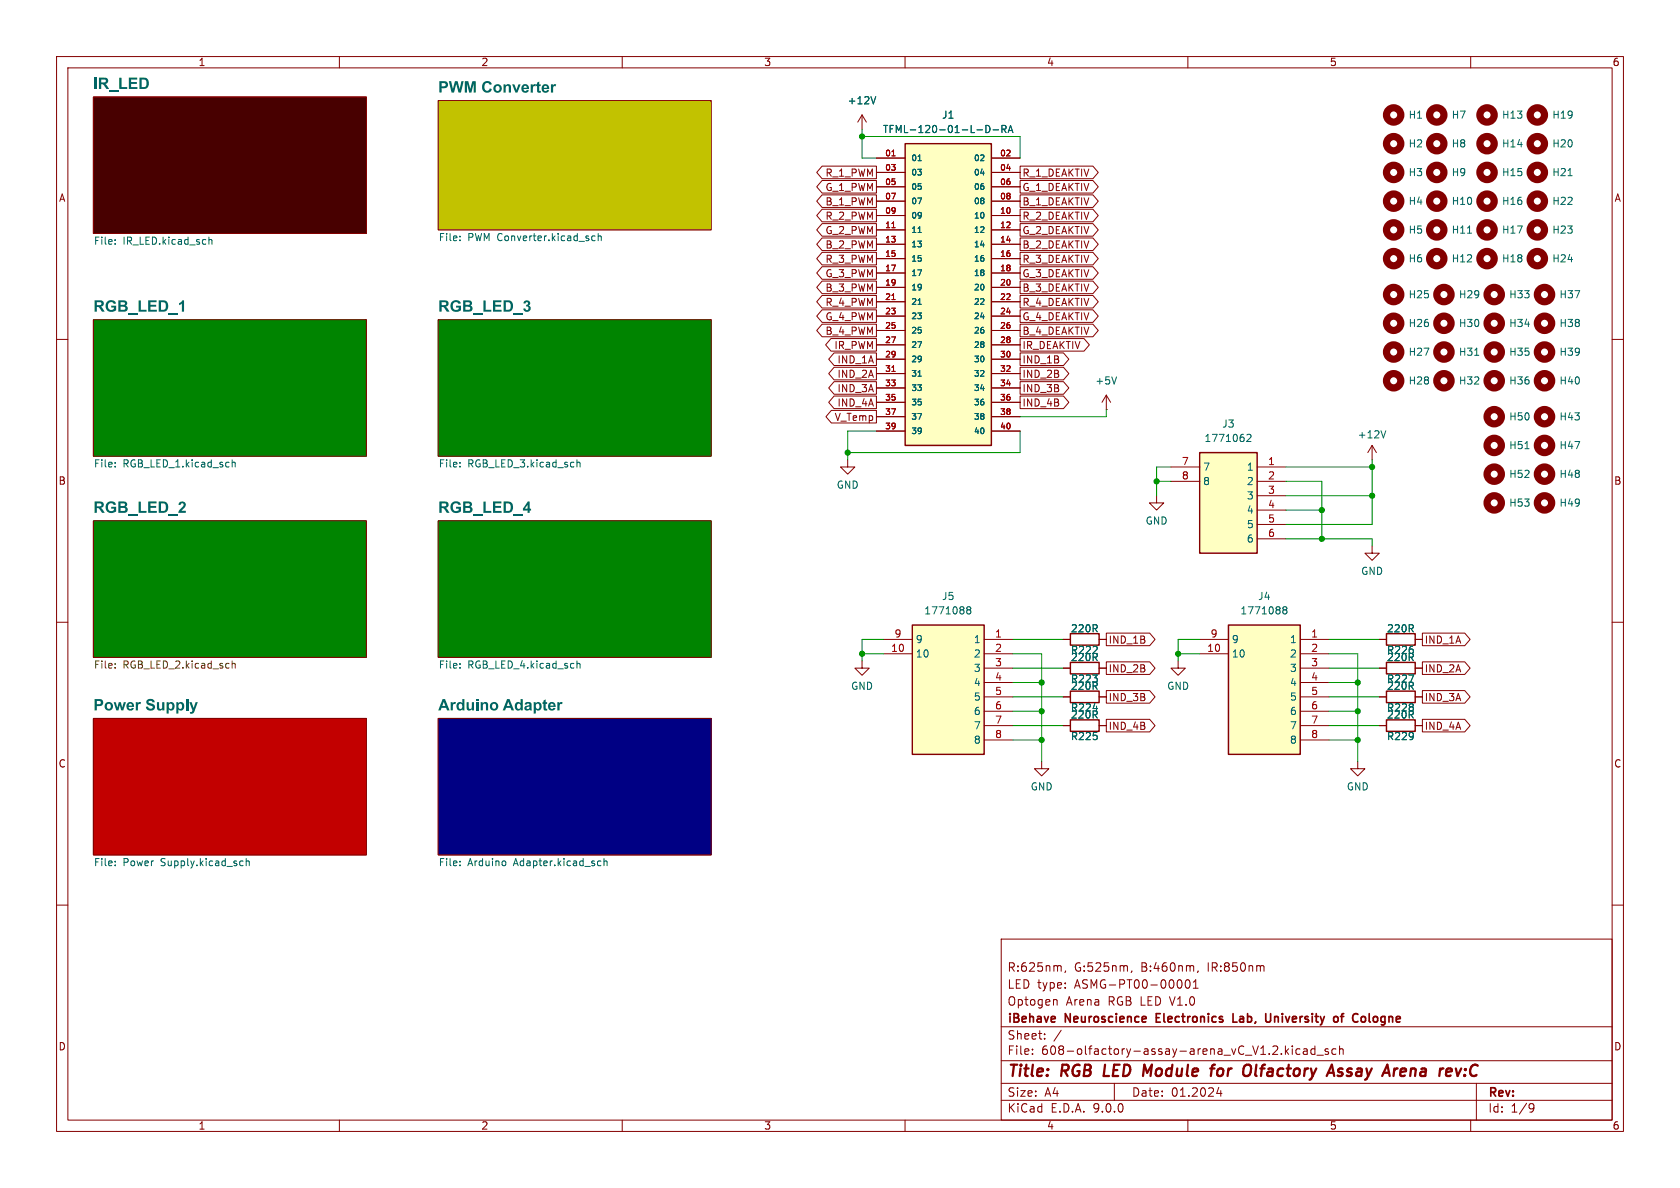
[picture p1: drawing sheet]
<svg xmlns="http://www.w3.org/2000/svg" width="297mm" height="210mm" viewBox="0 0 297 210" stroke-linecap="round" stroke-linejoin="round" font-family="sans-serif">
<g fill="none" stroke="#840000" stroke-width=".18">
<path d="M10 10h277v190h-277zM12 12h273v186h-273zM16.5 17.1h48.3v24.2h-48.3zM60 10v2M77.5 17.8h48.2v22.8h-48.2zM110 10v2M160 10v2M210 10v2M260 10v2M16.5 56.5h48.3v24.1h-48.3zM77.5 56.5h48.2v24.1h-48.2zM10 60h2"/>
<path d="M285 60h2M16.5 92.1h48.3v24.1h-48.3zM77.5 92.1h48.2v24.1h-48.2zM10 110h2M285 110h2M16.5 127h48.3v24.1h-48.3zM77.5 127h48.2v24.1h-48.2zM240 134.6v1.3h1.3l-1.3 1.3-1.2-1.3h1.2M10 160h2M177 166h108v32h-108zM186.5 176.7h.2l.2 .2v.8M188.4 171.6l-.2 .3"/>
<path d="M200.1 171.6l-.1 .3M208.6 173.2a.94 .94 0 0 1 0 1.5M209.7 173.3l.2-.1a.81 .81 0 0 1 .6 .6 .81 .81 0 0 1-.3 .8l-.2 .1a.81 .81 0 0 1-.3-1.4zM211 174.7h.8M211 173.6l.4-.4v1.5M211.8 171.6l-.1 .3M223.2 170.7l.3 .2v.8M285 160h2M60 198v2M110 198v2M160 198v2M177 194.5h108"/>
<path d="M177 191.5h108M177 187.5h108M177 181.5h108M182.5 186.3v.1M182.5 185.5v.1M184.7 183.6v.1M184.7 182.8v.1M187.6 182.1l-1.3 2M197 191.5v3M210 198v2M215.5 192.2l-.4 1.1h.9M215.8 192.8v1"/>
<path d="M228.5 184.9v.1M228.5 185.4v1M229.8 185.5l-.4-.1-.3 .3v.4l.1 .2h.6M230.5 185.5h.5l.1 .9M231.1 185.8h-.5a.29 .29 0 0 0-.2 .3 .29 .29 0 0 0 .2 .3l.5-.1M232.5 185.5l-.5-.1-.3 .3v.4l.2 .2h.6M232.5 184.9v1.5M232.8 186.5h1.2M234.8 185.5l-.3-.1-.3 .2 .1 .2 .5 .2v.3h-.6M236.2 185.5l-.5-.1-.2 .3v.4l.1 .2h.6M236.8 185.5l.2-.1 .4 .1 .1 .9M236.8 184.9v1.5"/>
<path d="M260 198v2M261 191.5v6.5M270.6 195.1l.5 .1a.99 .99 0 0 1-.4 1.4h-.2M271.2 195.7l-.3 .3h-.3"/>
</g>
<g fill="none" stroke="#840000" stroke-width=".4">
<path d="M195.4 188.2l-.3 2h1M202.3 188.2l.5 1.4 .8-1.4M213.9 188.9h.8M214.8 188.2l-.4 .1M215.9 188.9a.62 .62 0 0 0-.7 .4v.7a.52 .52 0 0 0 .8 .1M222.1 188.2l-.2 1.7 .3 .3M237.4 189a.49 .49 0 0 0-.8 .3v.1l.7 .2v.3l-.3 .3-.5-.1M248.3 188.9l.2 .1 .1 .4-1 .1M248.4 190.1l-.2 .1M258.9 190l.1 .1-.1 .1M258.9 190l-.1 .1 .1 .1M258.9 190v.2"/>
<path d="M259.1 189v.2M259.1 189l.1 .1-.1 .1M259.1 189l-.1 .1 .1 .1"/>
</g>
<path d="M204.4 179.9h.5M205.1 179.2h-.7v1.5h.7M218 179.2v1.5h.7M224.6 179.2v1.2l-.1 .2-.4 .1M236.3 179.7l.3 .3v.4l-.3 .3M237 179.7h.6M237.6 179.2l-.4 .2v1.3M240.9 179.7l.4 .1 .1 .2-.1 .5-.4 .2" fill="none" stroke="#840000" stroke-width=".3"/>
<g fill="#008400" stroke="#008400" stroke-width=".18">
<path d="M77.5 56.5h48.2v24.1h-48.2z"/>
<path d="M77.5 92.1h48.2v24.1h-48.2z"/>
<path d="M16.5 56.5h48.3v24.1h-48.3z"/>
<path d="M16.5 92.1h48.3v24.1h-48.3z"/>
</g>
<path d="M16.5 17.1h48.3v24.2h-48.3z" fill="#480000" stroke="#480000" stroke-width=".18"/>
<path d="M16.5 127h48.3v24.1h-48.3z" fill="#c20000" stroke="#c20000" stroke-width=".18"/>
<path d="M77.5 127h48.2v24.1h-48.2z" fill="#000084" stroke="#000084" stroke-width=".18"/>
<path d="M77.5 17.8h48.2v22.8h-48.2z" fill="#c2c200" stroke="#c2c200" stroke-width=".18"/>
<g fill="none" stroke="#006464" stroke-width=".18">
<path d="M20.4 43.1v.1M20.4 42.4v.1M36.9 41.9v1.3M36.9 42.5l.2-.2 .3 .1 .1 .8M81.3 41.8v.1M81.3 42.4v.1M104.6 42.3l.2 .2h.4M105.2 41.8l-.4-.1-.2 .2M105.8 41.8l.1-.1 .3 .1 .1 .7M105.8 41.3v1.2M259.4 41.2h.8M20.4 81.8v.1"/>
<path d="M20.4 82.4v.2M41 81.8l.2-.1 .3 .1 .1 .8M41 81.3v1.3M81.3 82.4v.2M81.3 81.8v.1M102 81.3v1.3M102 81.8l.2-.1 .3 .1v.8M81.3 117.3v.1M81.3 118v.1M102 116.8v1.3M102 117.4l.2-.1h.3v.8M20.4 152.3v.1"/>
<path d="M20.4 152.9v.1M42.6 152.2l.4 .1M43 153h-.4M43.5 152.3l.2-.1 .3 .1 .1 .7M43.5 151.8v1.2M81.3 152.3v.1M81.3 152.9v.1M89.3 152.3l.1 .1-.1 .6M105.9 152.2l.3 .1M106.2 153h-.3M106.8 152.3l.2-.1 .3 .1v.7M106.8 151.8v1.2"/>
</g>
<path d="M20.4 118v.1M20.4 117.3v.1M41 116.8v1.3M41 117.4l.2-.1h.3l.1 .8" fill="none" stroke="#725600" stroke-width=".18"/>
<g fill="none" stroke="#840000" stroke-width="1.3">
<circle cx="246.4" cy="35.6" r="1.27"/>
<circle cx="254" cy="20.3" r="1.27"/>
<circle cx="262.9" cy="30.5" r="1.27"/>
<circle cx="262.9" cy="25.4" r="1.27"/>
<circle cx="271.8" cy="25.4" r="1.27"/>
<circle cx="246.4" cy="52.1" r="1.27"/>
<circle cx="246.4" cy="40.6" r="1.27"/>
<circle cx="246.4" cy="57.1" r="1.27"/>
<circle cx="246.4" cy="45.7" r="1.27"/>
<circle cx="254" cy="40.6" r="1.27"/>
<circle cx="254" cy="45.7" r="1.27"/>
<circle cx="255.3" cy="57.1" r="1.27"/>
<circle cx="255.3" cy="52.1" r="1.27"/>
</g>
<path d="M160 25.4h15.3v53.3h-15.3z" fill="#ffffc2"/>
<path d="M160 25.4h15.3v53.3h-15.3z" fill="none" stroke="#840000" stroke-width=".25"/>
<g fill="none" stroke="#840000" stroke-width=".18">
<path d="M154.9 27.9h5.1M154.9 30.5h5.1M154.9 33h5.1M154.9 35.6h5.1M154.9 38.1h5.1M175.3 27.9h5M175.3 30.5h5M175.3 33h5M175.3 35.6h5M175.3 38.1h5M154.9 40.6h5.1M154.9 43.2h5.1"/>
<path d="M154.9 45.7h5.1M154.9 48.3h5.1M154.9 50.8h5.1M154.9 53.3h5.1M154.9 55.9h5.1M154.9 58.4h5.1M175.3 40.6h5M175.3 43.2h5M175.3 45.7h5M175.3 48.3h5M175.3 50.8h5M175.3 53.3h5"/>
<path d="M175.3 55.9h5M175.3 58.4h5M154.9 61h5.1M154.9 63.5h5.1M154.9 66h5.1M154.9 68.6h5.1M154.9 71.1h5.1M154.9 73.7h5.1M154.9 76.2h5.1M175.3 61h5M175.3 63.5h5M175.3 66h5"/>
<path d="M175.3 68.6h5M175.3 71.1h5M175.3 73.7h5M175.3 76.2h5M208.3 116.8v1.3h1.2l-1.2 1.3-1.3-1.3h1.3"/>
</g>
<path d="M162.3 28.4h.6M174.3 22.2a.64 .64 0 0 1 .7 .6 .64 .64 0 0 1-.7 .6zM175.6 23h.9M177.1 22.8h.6l.2-.2-.1-.3-.7-.1v1.2M177.4 22.8l.5 .6M178.2 23.4l.4-1.2 .5 1.2M178.3 23.1h.6M277.2 31.1h.7M162.3 41.1h.6M162.3 53.8h.6M162.3 66.5h.6" fill="none" stroke="#006464" stroke-width=".18"/>
<path d="M157.7 27.6h.6M157.7 40.3h.6M157.7 53h.6M157.7 65.7h.6" fill="none" stroke="#a90000" stroke-width=".18"/>
<g fill="none" stroke="#840000" stroke-width="1.3">
<circle cx="262.9" cy="20.3" r="1.27"/>
<circle cx="262.9" cy="35.6" r="1.27"/>
<circle cx="271.8" cy="35.6" r="1.27"/>
<circle cx="271.8" cy="30.5" r="1.27"/>
</g>
<path d="M217.2 110.5h12.7v22.9h-12.7z" fill="#ffffc2"/>
<path d="M217.2 110.5h12.7v22.9h-12.7zM245.1 112h5.1v2h-5.1zM245.1 117.1h5.1v2h-5.1zM189.2 127.3h5.1v2h-5.1zM245.1 122.2h5.1v2h-5.1zM245.1 127.3h5.1v2h-5.1z" fill="none" stroke="#840000" stroke-width=".25"/>
<g fill="none" stroke="#840000" stroke-width=".18">
<path d="M152.4 20.3l-.8 1.3M152.4 20.3l.8 1.3M152.4 20.3v2.6M242.6 78.7l-.8 1.3M242.6 78.7l.7 1.3M242.6 78.7v2.6M242.6 96.5v1.3h1.2l-1.2 1.3-1.3-1.3h1.3M152.4 116.8v1.3h1.3l-1.3 1.3-1.3-1.3h1.3M212.1 113h5.1M212.1 115.6h5.1M229.9 113h5M229.9 115.6h5"/>
<path d="M229.9 118.1h5M243.8 113h1.3M243.8 118.1h1.3M250.2 113h1.3M250.2 118.1h1.3M184.1 134.6v1.3h1.3l-1.3 1.3-1.2-1.3h1.2M188 128.3h1.2M194.3 128.3h1.3M229.9 120.7h5M229.9 123.2h5M229.9 125.7h5M229.9 128.3h5"/>
<path d="M229.9 130.8h5M243.8 123.2h1.3M243.8 128.3h1.3M250.2 123.2h1.3M250.2 128.3h1.3"/>
</g>
<path d="M154.8 17.1l-.4 1.3M245 76.1l-.4 1.3M260.7 62.8h.7M227 107.8l-.2-.2 .2-.3h.3l.2 .2-.2 .3M227 107.8l-.2 .2v.4l.2 .1h.4l.1-.2v-.3l-.2-.2M227 107.8h.3M249.1 119.3h.8l-.5 1.3" fill="none" stroke="#006464" stroke-width=".18"/>
<g fill="none" stroke="#840000" stroke-width="1.3">
<circle cx="271.8" cy="20.3" r="1.27"/>
<circle cx="246.4" cy="67.3" r="1.27"/>
<circle cx="246.4" cy="62.2" r="1.27"/>
<circle cx="255.3" cy="62.2" r="1.27"/>
<circle cx="264.2" cy="62.2" r="1.27"/>
<circle cx="264.2" cy="73.7" r="1.27"/>
<circle cx="264.2" cy="67.3" r="1.27"/>
<circle cx="273.1" cy="67.3" r="1.27"/>
<circle cx="273.1" cy="73.7" r="1.27"/>
<circle cx="273.1" cy="62.2" r="1.27"/>
</g>
<path d="M161.3 110.5h12.7v22.9h-12.7z" fill="#ffffc2"/>
<path d="M161.3 110.5h12.7v22.9h-12.7z" fill="none" stroke="#840000" stroke-width=".25"/>
<path d="M156.2 113h5.1M156.2 115.6h5.1M174 113h5.1M174 115.6h5.1M174 118.1h5.1M174 120.7h5.1M174 123.2h5.1M174 125.7h5.1M174 128.3h5.1M174 130.8h5.1" fill="none" stroke="#840000" stroke-width=".18"/>
<path d="M269.6 79.3h.7M171.1 107.8l-.2-.2 .2-.3h.3l.2 .2-.2 .3M171.1 107.8l-.2 .2 .1 .4 .1 .1h.4l.1-.2v-.3l-.2-.2M171.1 107.8h.3" fill="none" stroke="#006464" stroke-width=".18"/>
<g fill="none" stroke="#840000" stroke-width="1.3">
<circle cx="255.3" cy="67.3" r="1.27"/>
<circle cx="264.2" cy="78.7" r="1.27"/>
<circle cx="273.1" cy="78.7" r="1.27"/>
<circle cx="264.2" cy="88.9" r="1.27"/>
<circle cx="264.2" cy="83.8" r="1.27"/>
<circle cx="273.1" cy="83.8" r="1.27"/>
<circle cx="273.1" cy="88.9" r="1.27"/>
</g>
<path d="M212.1 80h10.1v17.8h-10.1z" fill="#ffffc2"/>
<path d="M212.1 80h10.1v17.8h-10.1zM189.2 112h5.1v2h-5.1zM189.2 117.1h5.1v2h-5.1zM189.2 122.2h5.1v2h-5.1z" fill="none" stroke="#840000" stroke-width=".25"/>
<g fill="none" stroke="#840000" stroke-width=".18">
<path d="M145.3 34.4h9.6v2.3h-9.6l-.9-1.1zM145.3 29.4h9.6v2.2h-9.6l-.9-1.1zM145.3 31.9h9.6v2.2h-9.6l-.9-1.1zM145.3 39.5h9.6v2.3h-9.6l-.9-1.2zM145.3 37h9.6v2.2h-9.6l-.9-1.1zM154.9 27.9h5.1M154.9 30.5h5.1M154.9 33h5.1M154.9 35.6h5.1M154.9 38.1h5.1M175.3 27.9h5M175.3 30.5h5"/>
<path d="M175.3 33h5M175.3 35.6h5M175.3 38.1h5M180.3 31.9h12.9l1 1.1-1 1.1h-12.9zM180.3 29.4h12.9l1 1.1-1 1.1h-12.9zM180.3 34.4h12.9l1 1.2-1 1.1h-12.9zM180.3 37h12.9l1 1.1-1 1.1h-12.9zM180.3 39.5h12.9l1 1.1-1 1.2h-12.9zM145.3 52.2h9.6v2.3h-9.6l-.9-1.2zM145.3 54.8h9.6v2.2h-9.6l-.9-1.1zM145.3 57.3h9.6v2.2h-9.6l-.9-1.1zM145.3 44.6h9.6v2.2h-9.6l-.9-1.1z"/>
<path d="M145.3 42.1h9.6v2.2h-9.6l-.9-1.1zM145.3 47.1h9.6v2.3h-9.6l-.9-1.1zM145.3 49.7h9.6v2.2h-9.6l-.9-1.1zM146.9 59.8h8v2.3h-8l-.9-1.1zM154.9 40.6h5.1M154.9 43.2h5.1M154.9 45.7h5.1M154.9 48.3h5.1M154.9 50.8h5.1M154.9 53.3h5.1M154.9 55.9h5.1M154.9 58.4h5.1"/>
<path d="M175.3 40.6h5M175.3 43.2h5M175.3 45.7h5M175.3 48.3h5M175.3 50.8h5M175.3 53.3h5M175.3 55.9h5M175.3 58.4h5M180.3 54.8h12.9l1 1.1-1 1.1h-12.9zM180.3 49.7h12.9l1 1.1-1 1.1h-12.9zM180.3 59.8h11.3l1 1.2-1 1.1h-11.3zM180.3 52.2h12.9l1 1.1-1 1.2h-12.9z"/>
<path d="M180.3 57.3h12.9l1 1.1-1 1.1h-12.9zM180.3 47.1h12.9l1 1.2-1 1.1h-12.9zM180.3 44.6h12.9l1 1.1-1 1.1h-12.9zM180.3 42.1h12.9l1 1.1-1 1.1h-12.9zM147 72.5h7.9v2.3h-7.9l-1-1.1zM147.5 62.4h7.4v2.2h-7.4l-1-1.1zM147.5 67.5h7.4v2.2h-7.4l-1-1.1zM147.5 64.9h7.4v2.3h-7.4l-1-1.2zM147.5 70h7.4v2.2h-7.4l-1-1.1zM154.9 61h5.1M154.9 63.5h5.1M154.9 66h5.1"/>
<path d="M154.9 68.6h5.1M154.9 71.1h5.1M154.9 73.7h5.1M154.9 76.2h5.1M175.3 61h5M175.3 63.5h5M175.3 66h5M175.3 68.6h5M175.3 71.1h5M175.3 73.7h5M175.3 76.2h5M180.3 62.4h7.7l1 1.1-1 1.1h-7.7z"/>
<path d="M180.3 70h7.7l1 1.1-1 1.1h-7.7zM180.3 64.9h7.7l1 1.1-1 1.2h-7.7zM180.3 67.5h7.7l1 1.1-1 1.1h-7.7zM195.6 72.4h.1M195.6 69.9l.7 1.2M195.6 69.9l-.8 1.2M195.6 69.9v2.5M149.9 81.3v1.3h1.2l-1.2 1.2-1.3-1.2h1.3M204.5 87.6v1.3h1.2l-1.2 1.3-1.3-1.3h1.3M207 82.6h5.1M207 85.1h5.1M222.2 82.6h5.1"/>
<path d="M222.2 85.1h5.1M222.2 87.6h5.1M222.2 90.2h5.1M222.2 92.7h5.1M222.2 95.3h5.1M188 113h1.2M188 118.1h1.2M194.3 113h1.3M194.3 118.1h1.3M195.6 111.9h7.6l1 1.1-1 1.1h-7.6zM195.6 117h7.6l1 1.1-1 1.1h-7.6zM243.8 113h1.3"/>
<path d="M243.8 118.1h1.3M250.2 113h1.3M250.2 118.1h1.3M251.5 111.9h7.4l1 1.1-1 1.1h-7.4zM251.5 117h7.4l1 1.1-1 1.1h-7.4zM188 123.2h1.2M188 128.3h1.2M194.3 123.2h1.3M194.3 128.3h1.3M195.6 122.1h7.6l1 1.1-1 1.1h-7.6zM195.6 127.2h7.6l1 1.1-1 1.1h-7.6zM243.8 123.2h1.3"/>
<path d="M243.8 128.3h1.3M250.2 123.2h1.3M250.2 128.3h1.3M251.5 127.2h7.4l1 1.1-1 1.1h-7.4zM251.5 122.1h7.4l1 1.1-1 1.1h-7.4z"/>
</g>
<g fill="none" stroke="#006464" stroke-width=".18">
<path d="M154.8 17.1l-.4 1.3M162.3 28.4h.6M174.3 22.2a.64 .64 0 0 1 .7 .6 .64 .64 0 0 1-.7 .6zM175.6 23h.9M177.1 22.8h.6l.2-.2-.1-.3-.7-.1v1.2M177.4 22.8l.5 .6M178.2 23.4l.4-1.2 .5 1.2M178.3 23.1h.6M162.3 41.1h.6M162.3 53.8h.6M162.3 66.5h.6M197.4 66.6l-.4 1.3"/>
<path d="M220.4 76.9l.5-.1 .3 .3-.8 .9h.8M249.1 119.3h.8l-.5 1.3M193.3 125.3h.7"/>
</g>
<g fill="none" stroke="#840000" stroke-width="1.3">
<circle cx="246.4" cy="20.3" r="1.27"/>
<circle cx="246.4" cy="25.4" r="1.27"/>
<circle cx="246.4" cy="30.5" r="1.27"/>
<circle cx="254" cy="25.4" r="1.27"/>
<circle cx="254" cy="35.6" r="1.27"/>
<circle cx="254" cy="30.5" r="1.27"/>
<circle cx="262.9" cy="40.6" r="1.27"/>
<circle cx="262.9" cy="45.7" r="1.27"/>
<circle cx="264.2" cy="57.1" r="1.27"/>
<circle cx="264.2" cy="52.1" r="1.27"/>
<circle cx="271.8" cy="45.7" r="1.27"/>
<circle cx="271.8" cy="40.6" r="1.27"/>
<circle cx="273.1" cy="52.1" r="1.27"/>
<circle cx="273.1" cy="57.1" r="1.27"/>
</g>
<g fill="none" stroke="#009600" stroke-width=".18">
<path d="M152.4 22.9v5h2.5M152.4 24.1h27.9v3.8M154.9 76.2h-5v5.1M180.3 76.2v3.8h-30.4M195.6 72.4v1.3h-15.3M204.5 85.1h2.5M207 82.6h-2.5v5M227.3 85.1h6.4v10.2M227.3 95.3h15.3v1.2M227.3 82.6h15.3M227.3 90.2h6.4M227.3 87.6h15.3"/>
<path d="M242.6 81.3v11.4h-15.3M152.4 115.6h3.8M156.2 113h-3.8v3.8M179.1 118.1h8.9M179.1 113h8.9M179.1 115.6h5v19M208.3 115.6h3.8M212.1 113h-3.8v3.8M234.9 115.6h5.1v19M234.9 118.1h8.9M234.9 113h8.9M179.1 125.7h5"/>
<path d="M179.1 130.8h5M179.1 123.2h8.9M179.1 120.7h5M179.1 128.3h8.9M234.9 125.7h5.1M234.9 130.8h5.1M234.9 123.2h8.9M234.9 120.7h5.1M234.9 128.3h8.9"/>
</g>
<path d="M157.7 27.6h.6M157.7 40.3h.6M157.7 53h.6M157.7 65.7h.6" fill="none" stroke="#a90000" stroke-width=".18"/>
<g fill="#009600" stroke="#009600" stroke-width=".18">
<circle cx="240" cy="130.8" r=".46"/>
<circle cx="208.3" cy="115.6" r=".46"/>
<circle cx="240" cy="120.7" r=".46"/>
<circle cx="240" cy="125.7" r=".46"/>
<circle cx="184.1" cy="130.8" r=".46"/>
<circle cx="184.1" cy="125.7" r=".46"/>
<circle cx="152.4" cy="115.6" r=".46"/>
<circle cx="184.1" cy="120.7" r=".46"/>
<circle cx="149.9" cy="80" r=".46"/>
<circle cx="152.4" cy="24.1" r=".46"/>
<circle cx="233.7" cy="95.3" r=".46"/>
<circle cx="233.7" cy="90.2" r=".46"/>
<circle cx="242.6" cy="82.6" r=".46"/>
<circle cx="242.6" cy="87.6" r=".46"/>
<circle cx="204.5" cy="85.1" r=".46"/>
</g>
<g font-size="2.8" fill="#006464">
<text x="16.5" y="16.1">IR_LED</text>
<text x="77.5" y="16.7">PWM Converter</text>
<text x="16.5" y="55.4">RGB_LED_1</text>
<text x="77.5" y="55.4">RGB_LED_3</text>
<text x="16.5" y="91">RGB_LED_2</text>
<text x="77.5" y="91">RGB_LED_4</text>
<text x="16.5" y="125.9">Power Supply</text>
<text x="77.5" y="125.9">Arduino Adapter</text>
</g>
<g font-size="2.8" fill="#840000">
<text x="178" y="190.9">Title:</text>
<text x="187.7" y="190.9">RGB</text>
<text x="196" y="190.9">LED</text>
<text x="203.7" y="190.9">Module</text>
<text x="216.5" y="190.9">for</text>
<text x="223" y="190.9">Olfactory</text>
<text x="238.9" y="190.9">Assay</text>
<text x="249.5" y="190.9">Arena</text>
<text x="260.1" y="190.9">rev:C</text>
</g>
<g font-size="2.1" fill="#840000">
<text x="178" y="172">R:625nm,</text>
<text x="189.9" y="172">G:525nm,</text>
<text x="201.7" y="172">B:460nm,</text>
<text x="213.6" y="172">IR:850nm</text>
<text x="178" y="178">Optogen</text>
<text x="178" y="175">LED type:</text>
<text x="188.4" y="178">Arena</text>
<text x="190" y="175">ASMG-PT00-00001</text>
<text x="196" y="178">RGB LED V1.0</text>
<text x="178" y="184">Sheet:</text>
<text x="178" y="181.2">iBehave</text>
<text x="188.4" y="181.2">Neuroscience</text>
<text x="205.1" y="181.2">Electronics</text>
<text x="219.2" y="181.2">Lab,</text>
<text x="225.6" y="181.2">University</text>
<text x="238.3" y="181.2">of</text>
<text x="242.2" y="181.2">Cologne</text>
<text x="178" y="186.7">File:</text>
<text x="184.1" y="186.7">608-olfactory-assay-arena_vC_V1.2.kicad_sch</text>
<text x="178" y="196.9">KiCad</text>
<text x="178" y="194.1">Size:</text>
<text x="184.7" y="194.1">A4</text>
<text x="185.7" y="196.9">E.D.A.</text>
<text x="193.3" y="196.9">9.0.0</text>
<text x="200" y="194.1">Date:</text>
<text x="207" y="194.1">01.2024</text>
<text x="263" y="194.3">Rev:</text>
<text x="263" y="196.9">Id:</text>
<text x="267.1" y="196.9">1/9</text>
</g>
<g font-size="1.8" fill="#840000">
<text x="35" y="11.9">1</text>
<text x="85" y="11.9">2</text>
<text x="135" y="11.9">3</text>
<text x="185" y="11.9">4</text>
<text x="235" y="11.9">5</text>
<text x="285" y="11.9">6</text>
<text x="10.3" y="35.9">A</text>
<text x="145.8" y="31.4">R_1_PWM</text>
<text x="145.8" y="34">G_1_PWM</text>
<text x="180.7" y="34">G_1_DEAKTIV</text>
<text x="180.7" y="31.4">R_1_DEAKTIV</text>
<text x="285.3" y="35.9">A</text>
<text x="145.8" y="36.5">B_1_PWM</text>
<text x="145.8" y="41.6">G_2_PWM</text>
<text x="145.8" y="39.1">R_2_PWM</text>
<text x="180.7" y="36.5">B_1_DEAKTIV</text>
<text x="180.7" y="39.1">R_2_DEAKTIV</text>
<text x="180.7" y="41.6">G_2_DEAKTIV</text>
<text x="145.8" y="46.7">R_3_PWM</text>
<text x="145.8" y="44.1">B_2_PWM</text>
<text x="180.7" y="46.7">R_3_DEAKTIV</text>
<text x="180.7" y="44.1">B_2_DEAKTIV</text>
<text x="145.8" y="49.2">G_3_PWM</text>
<text x="145.8" y="51.8">B_3_PWM</text>
<text x="180.7" y="51.8">B_3_DEAKTIV</text>
<text x="180.7" y="49.2">G_3_DEAKTIV</text>
<text x="145.8" y="54.3">R_4_PWM</text>
<text x="145.8" y="56.8">G_4_PWM</text>
<text x="145.8" y="59.4">B_4_PWM</text>
<text x="180.7" y="56.8">G_4_DEAKTIV</text>
<text x="180.7" y="54.3">R_4_DEAKTIV</text>
<text x="180.7" y="59.4">B_4_DEAKTIV</text>
<text x="147.4" y="61.9">IR_PWM</text>
<text x="147.9" y="64.5">IND_1A</text>
<text x="180.7" y="61.9">IR_DEAKTIV</text>
<text x="180.7" y="64.5">IND_1B</text>
<text x="147.9" y="69.5">IND_3A</text>
<text x="147.9" y="67">IND_2A</text>
<text x="180.7" y="67">IND_2B</text>
<text x="180.7" y="69.5">IND_3B</text>
<text x="147.5" y="74.6">V_Temp</text>
<text x="147.9" y="72.1">IND_4A</text>
<text x="180.7" y="72.1">IND_4B</text>
<text x="10.3" y="85.9">B</text>
<text x="285.3" y="85.9">B</text>
<text x="195.9" y="114">IND_1B</text>
<text x="251.8" y="114">IND_1A</text>
<text x="195.9" y="119.1">IND_2B</text>
<text x="251.8" y="119.1">IND_2A</text>
<text x="195.9" y="124.1">IND_3B</text>
<text x="251.8" y="124.1">IND_3A</text>
<text x="195.9" y="129.2">IND_4B</text>
<text x="251.8" y="129.2">IND_4A</text>
<text x="10.3" y="135.9">C</text>
<text x="285.3" y="135.9">C</text>
<text x="10.3" y="185.9">D</text>
<text x="285.3" y="185.9">D</text>
<text x="35" y="199.9">1</text>
<text x="85" y="199.9">2</text>
<text x="135" y="199.9">3</text>
<text x="185" y="199.9">4</text>
<text x="235" y="199.9">5</text>
<text x="285" y="199.9">6</text>
</g>
<g font-size="1.8" fill="#006464">
<text x="149.8" y="18.6">+12V</text>
<text x="156" y="23.7">TFML-120-01-L-D-RA</text>
<text x="166.4" y="21.2">J1</text>
<text x="248.9" y="21.2">H1</text>
<text x="256.5" y="21.2">H7</text>
<text x="265.4" y="21.2">H13</text>
<text x="274.3" y="21.2">H19</text>
<text x="248.9" y="26.3">H2</text>
<text x="256.5" y="26.3">H8</text>
<text x="265.4" y="26.3">H14</text>
<text x="274.3" y="26.3">H20</text>
<text x="248.9" y="31.3">H3</text>
<text x="256.5" y="31.3">H9</text>
<text x="265.4" y="31.3">H15</text>
<text x="274.3" y="31.3">H21</text>
<text x="248.9" y="36.4">H4</text>
<text x="248.9" y="41.5">H5</text>
<text x="256.5" y="41.5">H11</text>
<text x="256.5" y="36.4">H10</text>
<text x="265.4" y="36.4">H16</text>
<text x="265.4" y="41.5">H17</text>
<text x="274.3" y="36.4">H22</text>
<text x="274.3" y="41.5">H23</text>
<text x="16.5" y="43.6">File:</text>
<text x="21.7" y="43.6">IR_LED.kicad_sch</text>
<text x="77.5" y="43">File:</text>
<text x="82.7" y="43">PWM Converter.kicad_sch</text>
<text x="248.9" y="46.6">H6</text>
<text x="256.5" y="46.6">H12</text>
<text x="265.4" y="46.6">H18</text>
<text x="274.3" y="46.6">H24</text>
<text x="248.9" y="52.9">H25</text>
<text x="257.8" y="52.9">H29</text>
<text x="266.7" y="52.9">H33</text>
<text x="275.6" y="52.9">H37</text>
<text x="248.9" y="58">H26</text>
<text x="257.8" y="58">H30</text>
<text x="266.7" y="58">H34</text>
<text x="275.6" y="58">H38</text>
<text x="248.9" y="63.1">H27</text>
<text x="257.8" y="63.1">H31</text>
<text x="266.7" y="63.1">H35</text>
<text x="275.6" y="63.1">H39</text>
<text x="193.5" y="68.2">+5V</text>
<text x="248.9" y="68.2">H28</text>
<text x="257.8" y="68.2">H32</text>
<text x="266.7" y="68.2">H36</text>
<text x="275.6" y="68.2">H40</text>
<text x="216" y="75.8">J3</text>
<text x="239.9" y="77.7">+12V</text>
<text x="266.7" y="74.5">H50</text>
<text x="275.6" y="74.5">H43</text>
<text x="16.5" y="83">File:</text>
<text x="21.7" y="83">RGB_LED_1.kicad_sch</text>
<text x="77.5" y="83">File:</text>
<text x="82.7" y="83">RGB_LED_3.kicad_sch</text>
<text x="212.6" y="83.4">7</text>
<text x="212.8" y="78.3">1771062</text>
<text x="220.3" y="83.4">1</text>
<text x="266.7" y="79.6">H51</text>
<text x="275.6" y="79.6">H47</text>
<text x="147.8" y="86.6">GND</text>
<text x="212.6" y="86">8</text>
<text x="220.3" y="86">2</text>
<text x="220.3" y="88.5">3</text>
<text x="266.7" y="89.8">H53</text>
<text x="266.7" y="84.7">H52</text>
<text x="275.6" y="89.8">H49</text>
<text x="275.6" y="84.7">H48</text>
<text x="202.4" y="92.9">GND</text>
<text x="220.3" y="91">4</text>
<text x="220.3" y="93.6">5</text>
<text x="220.3" y="96.1">6</text>
<text x="240.5" y="101.8">GND</text>
<text x="166.4" y="106.3">J5</text>
<text x="222.3" y="106.3">J4</text>
<text x="161.8" y="113.9">9</text>
<text x="163.3" y="108.8">1771088</text>
<text x="172.1" y="113.9">1</text>
<text x="189.2" y="112">220R</text>
<text x="217.7" y="113.9">9</text>
<text x="219.2" y="108.8">1771088</text>
<text x="227.9" y="113.9">1</text>
<text x="245.1" y="112">220R</text>
<text x="77.5" y="118.5">File:</text>
<text x="82.7" y="118.5">RGB_LED_4.kicad_sch</text>
<text x="161.8" y="116.4">10</text>
<text x="172.1" y="116.4">2</text>
<text x="172.1" y="119">3</text>
<text x="189.2" y="115.8">R222</text>
<text x="189.2" y="117.1">220R</text>
<text x="217.7" y="116.4">10</text>
<text x="227.9" y="116.4">2</text>
<text x="227.9" y="119">3</text>
<text x="245.1" y="115.8">R226</text>
<text x="245.1" y="117.1">220R</text>
<text x="150.4" y="122.1">GND</text>
<text x="172.1" y="121.5">4</text>
<text x="172.1" y="124.1">5</text>
<text x="189.2" y="126">R224</text>
<text x="189.2" y="122.1">220R</text>
<text x="189.2" y="120.9">R223</text>
<text x="206.2" y="122.1">GND</text>
<text x="227.9" y="121.5">4</text>
<text x="227.9" y="124.1">5</text>
<text x="245.1" y="120.9">R227</text>
<text x="245.1" y="126">R228</text>
<text x="245.1" y="122.1">220R</text>
<text x="172.1" y="126.6">6</text>
<text x="172.1" y="129.1">7</text>
<text x="172.1" y="131.7">8</text>
<text x="189.2" y="131">R225</text>
<text x="189.2" y="127.2">220R</text>
<text x="227.9" y="126.6">6</text>
<text x="227.9" y="129.1">7</text>
<text x="227.9" y="131.7">8</text>
<text x="245.1" y="131">R229</text>
<text x="245.1" y="127.2">220R</text>
<text x="182.1" y="139.9">GND</text>
<text x="238" y="139.9">GND</text>
<text x="16.5" y="153.4">File:</text>
<text x="21.7" y="153.4">Power</text>
<text x="28.5" y="153.4">Supply.kicad_sch</text>
<text x="77.5" y="153.4">File:</text>
<text x="82.7" y="153.4">Arduino</text>
<text x="90.9" y="153.4">Adapter.kicad_sch</text>
</g>
<g font-size="1.8" fill="#a90000">
<text x="208.8" y="82.3">7</text>
<text x="224.1" y="82.3">1</text>
<text x="208.8" y="84.8">8</text>
<text x="224.1" y="84.8">2</text>
<text x="224.1" y="87.4">3</text>
<text x="224.1" y="89.9">4</text>
<text x="224.1" y="92.5">5</text>
<text x="224.1" y="95">6</text>
<text x="158" y="112.8">9</text>
<text x="175.8" y="112.8">1</text>
<text x="213.9" y="112.8">9</text>
<text x="231.7" y="112.8">1</text>
<text x="157.4" y="115.3">10</text>
<text x="175.8" y="115.3">2</text>
<text x="175.8" y="117.9">3</text>
<text x="213.3" y="115.3">10</text>
<text x="231.7" y="115.3">2</text>
<text x="231.7" y="117.9">3</text>
<text x="175.8" y="120.4">4</text>
<text x="175.8" y="122.9">5</text>
<text x="175.8" y="125.5">6</text>
<text x="231.7" y="120.4">4</text>
<text x="231.7" y="122.9">5</text>
<text x="231.7" y="125.5">6</text>
<text x="175.8" y="128">7</text>
<text x="175.8" y="130.6">8</text>
<text x="231.7" y="128">7</text>
<text x="231.7" y="130.6">8</text>
</g>
<g font-size="1.8" fill="#725600">
<text x="16.5" y="118.5">File:</text>
<text x="21.7" y="118.5">RGB_LED_2.kicad_sch</text>
</g>
<g font-size="1.4" fill="#a90000">
<text x="156.4" y="27.7">01</text>
<text x="176.7" y="27.7">02</text>
<text x="156.4" y="30.2">03</text>
<text x="156.4" y="32.8">05</text>
<text x="156.4" y="35.3">07</text>
<text x="176.7" y="30.2">04</text>
<text x="176.7" y="32.8">06</text>
<text x="176.7" y="35.3">08</text>
<text x="156.4" y="37.8">09</text>
<text x="156.4" y="40.4">11</text>
<text x="176.7" y="37.8">10</text>
<text x="176.7" y="40.4">12</text>
<text x="156.4" y="42.9">13</text>
<text x="156.4" y="45.5">15</text>
<text x="176.7" y="42.9">14</text>
<text x="176.7" y="45.5">16</text>
<text x="156.4" y="48">17</text>
<text x="156.4" y="50.5">19</text>
<text x="156.4" y="53.1">21</text>
<text x="176.7" y="48">18</text>
<text x="176.7" y="50.5">20</text>
<text x="176.7" y="53.1">22</text>
<text x="156.4" y="55.6">23</text>
<text x="156.4" y="58.2">25</text>
<text x="176.7" y="55.6">24</text>
<text x="176.7" y="58.2">26</text>
<text x="156.4" y="60.7">27</text>
<text x="156.4" y="63.2">29</text>
<text x="156.4" y="65.8">31</text>
<text x="176.7" y="60.7">28</text>
<text x="176.7" y="63.2">30</text>
<text x="176.7" y="65.8">32</text>
<text x="156.4" y="68.3">33</text>
<text x="156.4" y="70.9">35</text>
<text x="176.7" y="68.3">34</text>
<text x="176.7" y="70.9">36</text>
<text x="156.4" y="73.4">37</text>
<text x="156.4" y="75.9">39</text>
<text x="176.7" y="73.4">38</text>
<text x="176.7" y="75.9">40</text>
</g>
<g font-size="1.4" fill="#006464">
<text x="161" y="28.7">01</text>
<text x="172.1" y="28.7">02</text>
<text x="161" y="31.2">03</text>
<text x="161" y="33.8">05</text>
<text x="172.1" y="31.2">04</text>
<text x="172.1" y="33.8">06</text>
<text x="161" y="36.3">07</text>
<text x="161" y="38.8">09</text>
<text x="161" y="41.4">11</text>
<text x="172.1" y="36.3">08</text>
<text x="172.1" y="38.8">10</text>
<text x="172.1" y="41.4">12</text>
<text x="161" y="43.9">13</text>
<text x="161" y="46.5">15</text>
<text x="172.1" y="43.9">14</text>
<text x="172.1" y="46.5">16</text>
<text x="161" y="49">17</text>
<text x="161" y="51.5">19</text>
<text x="172.1" y="49">18</text>
<text x="172.1" y="51.5">20</text>
<text x="161" y="54.1">21</text>
<text x="161" y="56.6">23</text>
<text x="161" y="59.2">25</text>
<text x="172.1" y="54.1">22</text>
<text x="172.1" y="56.6">24</text>
<text x="172.1" y="59.2">26</text>
<text x="161" y="61.7">27</text>
<text x="161" y="64.2">29</text>
<text x="172.1" y="61.7">28</text>
<text x="172.1" y="64.2">30</text>
<text x="161" y="66.8">31</text>
<text x="161" y="69.3">33</text>
<text x="161" y="71.9">35</text>
<text x="172.1" y="66.8">32</text>
<text x="172.1" y="69.3">34</text>
<text x="172.1" y="71.9">36</text>
<text x="161" y="74.4">37</text>
<text x="161" y="76.9">39</text>
<text x="172.1" y="74.4">38</text>
<text x="172.1" y="76.9">40</text>
</g>
</svg>
